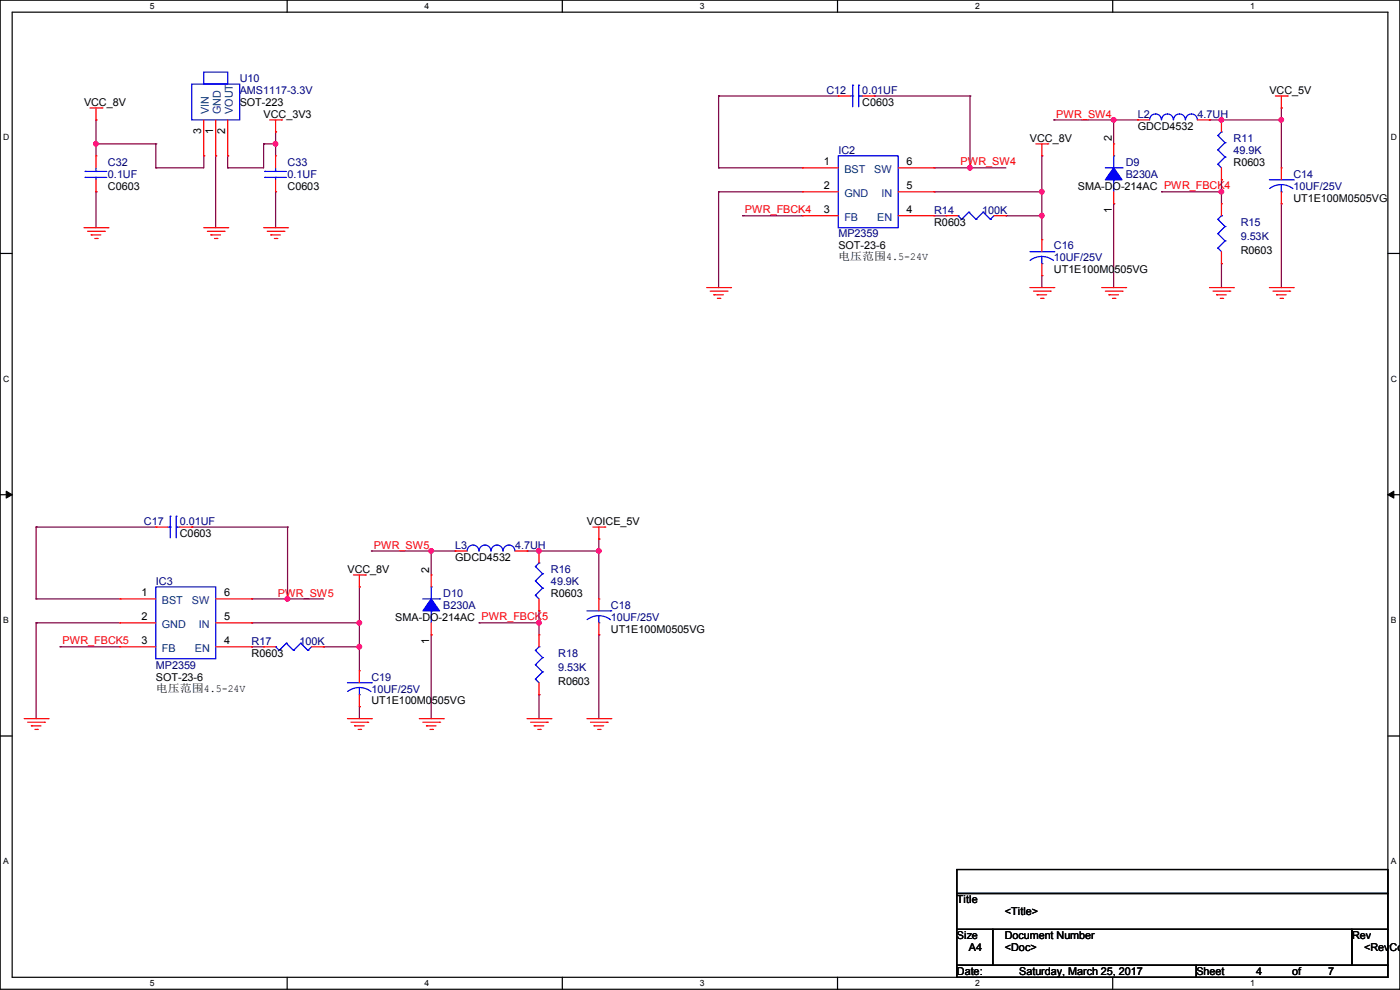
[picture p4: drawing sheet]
<svg xmlns="http://www.w3.org/2000/svg" width="297mm" height="210mm" viewBox="0 0 297 210" stroke-linecap="round" stroke-linejoin="round" font-family="sans-serif">
<path d="M0 0h297v209.8h-297zM2.6 2.6h291.8v204.7h-291.8z" fill="none" stroke="#000" stroke-width=".25"/>
<g fill="#fff">
<path d="M31.7 .3h1v2h-1z"/>
<path d="M31.7 207.6h1v1.9h-1z"/>
</g>
<path d="M60.9 0v2.6M60.9 207.3v2.5" fill="none" stroke="#000" stroke-width=".25"/>
<g fill="#fff">
<path d="M90.1 .3h1v2h-1z"/>
<path d="M90.1 207.6h1v1.9h-1z"/>
</g>
<path d="M119.3 0v2.6M119.3 207.3v2.5" fill="none" stroke="#000" stroke-width=".25"/>
<g fill="#fff">
<path d="M148.5 .3h.9v2h-.9z"/>
<path d="M148.5 207.6h.9v1.9h-.9z"/>
</g>
<path d="M177.7 0v2.6M177.7 207.3v2.5" fill="none" stroke="#000" stroke-width=".25"/>
<g fill="#fff">
<path d="M206.8 .3h1v2h-1z"/>
<path d="M206.8 207.6h1v1.9h-1z"/>
</g>
<path d="M236.1 0v2.6M236.1 207.3v2.5" fill="none" stroke="#000" stroke-width=".25"/>
<g fill="#fff">
<path d="M265.2 .3h1v2h-1z"/>
<path d="M265.2 207.6h1v1.9h-1z"/>
<path d="M.7 28.2h1.2v1.9h-1.2z"/>
<path d="M295.1 28.2h1.2v1.9h-1.2z"/>
<path d="M.7 79.3h1.2v2h-1.2z"/>
<path d="M295.1 79.3h1.2v2h-1.2z"/>
</g>
<path d="M0 53.8h2.6M294.4 53.8h2.6" fill="none" stroke="#000" stroke-width=".25"/>
<g fill="#fff">
<path d="M.7 130.5h1.2v2h-1.2z"/>
<path d="M295.1 130.5h1.1v2h-1.1z"/>
</g>
<path d="M0 104.9h2.6M294.4 104.9h2.6" fill="none" stroke="#000" stroke-width=".25"/>
<path d="M1.3 104.2l1.3 .7-1.3 .8zM294.4 104.9l1.3-.7v1.5z" fill="#000" stroke="#000" stroke-width=".21"/>
<g fill="#fff">
<path d="M.7 181.7h1.2v2h-1.2z"/>
<path d="M295.1 181.7h1.1v2h-1.1z"/>
</g>
<path d="M0 156.1h2.6M294.4 156.1h2.6M203 184.4h91.4v5.1h-91.4zM203 189.5h91.4v7.6h-91.4zM203 197.1h7.6v7.7h-7.6zM210.6 197.1h76.2v7.7h-76.2zM286.8 197.1h7.6v7.7h-7.6zM203 204.8h50.8v2.5h-50.8zM253.8 204.8h40.6v2.5h-40.6z" fill="none" stroke="#000" stroke-width=".25"/>
<g fill="none" stroke="#800040" stroke-width=".25">
<path d="M20.4 30.5h.1M20.4 25.4h.1M20.4 25.4v7.7M20.4 30.5h12.7M33.1 30.5h.1M33.1 35.6h.1M33.1 30.5v5.1M43.2 33.1h.1M43.2 33.1v2.5h-10.1M45.8 33.1h.1M45.8 33.1v15.2M48.3 33.1h.1"/>
<path d="M48.3 35.6h.1M48.3 33.1v2.5M55.9 30.5h.1M55.9 30.5v5.1h-7.6M55.9 30.5h2.6M58.5 30.5h.1M58.5 28h.1M58.5 28v5.1M152.4 20.4h.1M152.4 35.6h.1M152.4 20.4h25.4M152.4 35.6h17.8"/>
<path d="M152.4 20.4v15.2M185.5 20.4h.1M185.5 20.4h20.3M198.2 35.6h.1M198.2 35.6h15.2M205.8 20.4h.1M205.8 35.6h.1M205.8 20.4v15.2M221 33.1h.1M221 33.1v17.7M223.6 25.4h.1M223.6 25.4h17.7"/>
<path d="M236.3 25.4h.1M236.3 25.4v5.1M256.6 25.4h.1M256.6 25.4h15.2M259.1 38.1h.1M259.1 25.4h.1M259.1 38.1v5.1M271.8 25.4h.1M271.8 22.9h.1M271.8 22.9v12.7M20.4 40.7h.1M20.4 40.7v7.6"/>
<path d="M58.5 40.7h.1M58.5 40.7v7.6M152.4 40.7h.1M152.4 40.7h17.8M152.4 40.7v20.3M157.5 45.8h.1M157.5 45.8h12.7M198.2 40.7h.1M198.2 45.8h.1M198.2 40.7h22.8M198.2 45.8h2.5M213.4 45.8h.1"/>
<path d="M213.4 45.8h7.6M221 58.5h.1M221 45.8h.1M221 40.7h.1M221 58.5v2.5M236.3 43.2h.1M236.3 43.2v17.8M246.4 40.7h.1M246.4 40.7h12.7M259.1 40.7h.1M259.1 55.9h.1M259.1 55.9v5.1"/>
<path d="M271.8 43.2h.1M271.8 43.2v17.8M7.7 111.8h.1M7.7 111.8h25.4M7.7 111.8v15.2M40.7 111.8h.1M40.7 111.8h20.3M61 111.8h.1M61 111.8v15.2M78.8 116.9h.1M78.8 116.9h17.8M91.5 116.9h.1"/>
<path d="M91.5 116.9v5.1M111.8 116.9h.1M111.8 116.9h15.2M114.3 116.9h.1M127 116.9h.1M127 114.3h.1M127 114.3v12.7M7.7 127h.1M7.7 132.1h.1M7.7 132.1h17.7M7.7 127h17.7M7.7 132.1v20.3"/>
<path d="M12.7 137.2h.1M12.7 137.2h12.7M53.4 132.1h.1M53.4 127h.1M53.4 137.2h.1M53.4 132.1h22.8M53.4 127h15.2M53.4 137.2h2.5M61 127h.1M68.6 137.2h.1M68.6 137.2h7.6M76.2 124.5h.1"/>
<path d="M76.2 137.2h.1M76.2 132.1h.1M76.2 124.5v17.8M91.5 134.7h.1M91.5 134.7v17.7M101.6 132.1h.1M101.6 132.1h12.7M114.3 129.6h.1M114.3 132.1h.1M114.3 129.6v5.1M127 134.7h.1M127 134.7v17.7"/>
<path d="M76.2 149.9h.1M76.2 149.9v2.5M114.3 147.4h.1M114.3 147.4v5"/>
</g>
<g fill="#f0f" stroke="#f0f" stroke-width=".25">
<circle cx="205.8" cy="35.6" r=".49"/>
<circle cx="236.2" cy="25.4" r=".49"/>
<circle cx="259.1" cy="40.7" r=".49"/>
<circle cx="271.8" cy="25.4" r=".49"/>
<circle cx="259.1" cy="25.4" r=".49"/>
<circle cx="221" cy="45.7" r=".49"/>
<circle cx="221" cy="40.7" r=".49"/>
<circle cx="61" cy="127" r=".49"/>
<circle cx="91.5" cy="116.9" r=".49"/>
<circle cx="114.3" cy="132.1" r=".49"/>
<circle cx="127" cy="116.9" r=".49"/>
<circle cx="114.3" cy="116.9" r=".49"/>
<circle cx="76.2" cy="137.2" r=".49"/>
<circle cx="76.2" cy="132.1" r=".49"/>
<circle cx="20.3" cy="30.5" r=".49"/>
<circle cx="58.4" cy="30.5" r=".49"/>
</g>
<g fill="none" stroke="#f00" stroke-width=".25">
<path d="M19.1 22.9h2.5M20.4 25.4h.1M20.4 33.1h.1M20.4 22.9v2.5M20.4 33.1v2.5M20.4 38.1v2.6M21.6 22.9h.1M43.2 33.1h.1M43.2 25.4v7.7M45.8 33.1h.1M45.8 25.4v7.7M48.3 33.1h.1"/>
<path d="M48.3 25.4v7.7M57.2 25.4h2.5M58.5 28h.1M58.5 33.1h.1M58.5 25.4v2.6M58.5 33.1v2.5M58.5 38.1v2.6M59.7 25.4h.1M170.2 35.6h.1M170.2 35.6h7.6M177.8 20.4h.1M177.8 20.4h2.6"/>
<path d="M182.9 20.4h2.6M185.5 20.4h.1M190.5 35.6h7.7M198.2 35.6h.1M219.8 30.5h2.5M221 33.1h.1M221 30.5v2.6M222.3 30.5h.1M236.3 30.5h.1M236.3 30.5v2.6M241.3 25.4h.1M241.3 25.4h2.6"/>
<path d="M254 25.4h2.6M256.6 25.4h.1M259.1 38.1h.1M259.1 25.4h.1M259.1 25.4v2.6M259.1 35.6v2.5M270.6 20.4h2.5M271.8 22.9h.1M271.8 35.6h.1M271.8 20.4v2.5M271.8 35.6v2.5M273.1 20.4h.1"/>
<path d="M17.8 48.3h5.1M18.6 49.1h3.5M19.3 49.8h.1M19.3 49.8h2.1M20.1 50.6h.5M20.4 40.7h.1M20.6 50.6h.1M22.1 49.1h.1M22.9 48.3h.1M43.2 48.3h5.1M44 49.1h3.5M44.7 49.8h.1"/>
<path d="M44.7 49.8h2.1M45.5 50.6h.5M46 50.6h.1M47.5 49.1h.1M48.3 48.3h.1M55.9 48.3h5.1M56.7 49.1h3.5M57.4 49.8h.1M57.4 49.8h2.1M58.2 50.6h.5M58.5 40.7h.1M58.7 50.6h.1"/>
<path d="M60.2 49.1h.1M61 48.3h.1M170.2 40.7h.1M170.2 45.8h.1M170.2 40.7h7.6M170.2 45.8h7.6M190.5 40.7h7.7M190.5 45.8h7.7M198.2 45.8h.1M198.2 40.7h.1M200.7 45.8h.1M200.7 45.8h2.5"/>
<path d="M210.9 45.8h2.5M213.4 45.8h.1M221 50.8h.1M221 58.5h.1M221 50.8v2.6M221 55.9v2.6M236.3 43.2h.1M236.3 40.7v2.5M259.1 55.9h.1M259.1 43.2h.1M259.1 43.2v2.6M259.1 53.4v2.5"/>
<path d="M271.8 43.2h.1M271.8 40.7v2.5M149.9 61h5.1M150.7 61.8h3.5M151.4 62.5h.1M151.4 62.5h2.1M152.2 63.3h.5M152.7 63.3h.1M154.2 61.8h.1M155 61h.1M218.5 61h5.1M219.2 61.8h3.6"/>
<path d="M220 62.5h.1M220 62.5h2M220.8 63.3h.5M221.3 63.3h.1M222.8 61.8h.1M223.6 61h.1M233.7 61h5.1M234.5 61.8h3.5M235.2 62.5h.1M235.2 62.5h2.1M236 63.3h.5M236.5 63.3h.1"/>
<path d="M238 61.8h.1M238.8 61h.1M256.6 61h5.1M257.3 61.8h3.6M258.1 62.5h.1M258.1 62.5h2M258.9 63.3h.5M259.4 63.3h.1M260.9 61.8h.1M261.7 61h.1M269.3 61h5.1M270 61.8h3.6"/>
<path d="M270.8 62.5h.1M270.8 62.5h2M271.6 63.3h.5M272.1 63.3h.1M273.6 61.8h.1M274.4 61h.1M33.1 111.8h.1M33.1 111.8h2.5M38.1 111.8h2.6M40.7 111.8h.1M96.6 116.9h.1M96.6 116.9h2.5"/>
<path d="M109.3 116.9h2.5M111.8 116.9h.1M114.3 116.9h.1M114.3 116.9v2.5M125.8 111.8h2.5M127 114.3h.1M127 111.8v2.5M128.3 111.8h.1M25.4 127h.1M25.4 132.1h.1M25.4 137.2h.1M25.4 137.2h7.7"/>
<path d="M25.4 127h7.7M25.4 132.1h7.7M45.8 137.2h7.6M45.8 127h7.6M45.8 132.1h7.6M53.4 137.2h.1M53.4 132.1h.1M53.4 127h.1M55.9 137.2h.1M55.9 137.2h2.6M66.1 137.2h2.5M68.6 137.2h.1"/>
<path d="M75 122h2.5M76.2 124.5h.1M76.2 122v2.5M77.5 122h.1M91.5 134.7h.1M91.5 122h.1M91.5 122v2.5M91.5 132.1v2.6M114.3 129.6h.1M114.3 134.7h.1M114.3 127v2.6M114.3 134.7v2.5"/>
<path d="M127 127h.1M127 134.7h.1M127 127v2.6M127 132.1v2.6M5.1 152.4h5.1M5.9 153.2h3.5M6.6 154h.1M6.6 154h2.1M7.4 154.7h.5M7.9 154.7h.1M9.4 153.2h.1M10.2 152.4h.1"/>
<path d="M73.7 152.4h5.1M74.5 153.2h3.5M75.2 154h.1M75.2 154h2.1M76 154.7h.5M76.2 142.3h.1M76.2 149.9h.1M76.2 142.3v2.5M76.2 147.4v2.5M76.5 154.7h.1M78 153.2h.1M78.8 152.4h.1"/>
<path d="M88.9 152.4h5.1M89.7 153.2h3.6M90.5 154h.1M90.5 154h2M91.2 154.7h.5M91.7 154.7h.1M93.3 153.2h.1M94 152.4h.1M111.8 152.4h5.1M112.6 153.2h3.5M113.3 154h.1M113.3 154h2.1"/>
<path d="M114.1 154.7h.5M114.3 147.4h.1M114.3 144.8v2.6M114.6 154.7h.1M116.1 153.2h.1M116.9 152.4h.1M124.5 152.4h5.1M125.3 153.2h3.5M126 154h.1M126 154h2.1M126.8 154.7h.5M127.3 154.7h.1"/>
<path d="M128.8 153.2h.1M129.6 152.4h.1"/>
</g>
<g fill="none" stroke="#00f" stroke-width=".25">
<path d="M40.7 17.8h10.1v7.6h-10.1zM43.2 15.3h5.1v2.5h-5.1zM180.9 18.1h.1M180.9 18.1v4.5M182.2 18.1h.1M182.2 18.1v4.5M18.1 36.4h.1M18.1 37.6h.1M18.1 36.4h4.5M18.1 37.6h4.5M20.4 37.6h.1M20.4 36.4h.1"/>
<path d="M20.4 35.6v.8M20.4 37.6v.5M56.2 36.4h.1M56.2 37.6h.1M56.2 36.4h4.5M56.2 37.6h4.5M58.5 37.6h.1M58.5 36.4h.1M58.5 35.6v.8M58.5 37.6v.5M177.8 33.1h12.7v15.2h-12.7zM180.4 20.4h.5"/>
<path d="M180.9 20.4h.1M182.2 20.4h.1M182.2 20.4h.7M234.5 35.6h3.5M236.3 38.1h.1M236.3 33.1h.1M236.3 33.1v2.5M236.3 38.1v2.6M238 35.6h.1M243.9 25.4a1.25 1.25 0 0 1 1.2-1.2 1.25 1.25 0 0 1 1.3 1.2 1.27 1.27 0 0 1 1.2-1.2 1.27 1.27 0 0 1 1.3 1.2M249 25.4a1.25 1.25 0 0 1 1.2-1.2 1.25 1.25 0 0 1 1.3 1.2M251.5 25.4a1.25 1.25 0 0 1 1.3-1.2 1.25 1.25 0 0 1 1.2 1.2"/>
<path d="M258.4 34.8h.1M258.4 31.8h.1M258.4 28.7h.1M258.4 34.8l.7 .8M258.4 31.8l1.5 1.5M258.4 28.7l1.5 1.6M259.1 28h.1M259.1 28l-.7 .7M259.9 33.3h.1M259.9 30.3h.1M259.9 33.3l-1.5 1.5M259.9 30.3l-1.5 1.5"/>
<path d="M269.3 38.1h5.1M271.8 39.2l1.6 .3 .9 .5M271.8 39.2l-1 .1-1.5 .7M271.8 39.2v1.5M274.4 38.1h.1M203.2 45.8h.1M203.2 45.8l.8 .7M204 46.5h.1M205.5 45h.1M205.5 45l1.6 1.5M205.5 45l-1.5 1.5M207.1 46.5h.1"/>
<path d="M208.6 45h.1M208.6 45l1.5 1.5M208.6 45l-1.5 1.5M210.1 46.5h.1M210.9 45.8l-.8 .7M218.5 53.4h5.1M221 55.9h.1M221 54.4l1.6 .3 .9 .6M221 54.4l-1 .1-1.5 .7M221 54.4v1.5M223.6 53.4h.1M258.4 52.6h.1"/>
<path d="M258.4 49.6h.1M258.4 46.5h.1M258.4 52.6l.7 .8M258.4 49.6l1.5 1.5M258.4 46.5l1.5 1.5M259.1 45.8h.1M259.1 45.8l-.7 .7M259.9 51.1h.1M259.9 48h.1M259.9 51.1l-1.5 1.5M259.9 48l-1.5 1.6M271.8 40.7h.1"/>
<path d="M35.6 111.8h.5M36.1 111.8h.1M36.1 109.5h.1M36.1 109.5v4.6M37.4 109.5h.1M37.4 111.8h.1M37.4 111.8h.7M37.4 109.5v4.6M99.1 116.9a1.25 1.25 0 0 1 1.3-1.3 1.25 1.25 0 0 1 1.2 1.3 1.29 1.29 0 0 1 1.3-1.3 1.29 1.29 0 0 1 1.3 1.3 1.25 1.25 0 0 1 1.2-1.3 1.25 1.25 0 0 1 1.3 1.3M106.7 116.9a1.25 1.25 0 0 1 1.3-1.3 1.25 1.25 0 0 1 1.2 1.3M114.3 119.4h.1M114.3 119.4l-.7 .8"/>
<path d="M33.1 124.5h12.7v15.2h-12.7zM58.5 137.2h.1M58.5 137.2l.7 .8M59.2 138h.1M60.7 136.4h.1M60.7 136.4l1.6 1.6M60.7 136.4l-1.5 1.6M62.3 138h.1M63.8 136.4h.1M63.8 136.4l1.5 1.6M63.8 136.4l-1.5 1.6M65.3 138h.1"/>
<path d="M66.1 137.2l-.8 .8M89.7 127h3.6M91.5 129.6h.1M91.5 124.5h.1M91.5 124.5v2.5M91.5 129.6v2.5M93.3 127h.1M113.6 126.3h.1M113.6 123.2h.1M113.6 120.2h.1M113.6 138h.1M113.6 126.3l.7 .7"/>
<path d="M113.6 123.2l1.5 1.6M113.6 120.2l1.5 1.5M113.6 138l1.5 1.5M114.3 137.2h.1M114.3 137.2l-.7 .8M115.1 124.8h.1M115.1 121.7h.1M115.1 139.5h.1M115.1 124.8l-1.5 1.5M115.1 121.7l-1.5 1.5M115.1 139.5l-1.5 1.5M124.5 129.6h5.1"/>
<path d="M127 132.1h.1M127 130.6l1.6 .3 .9 .6M127 130.6l-1 .1-1.4 .7M127 130.6v1.5M129.6 129.6h.1M73.7 144.8h5.1M76.2 147.4h.1M76.2 145.8l1.6 .4 .9 .5M76.2 145.8l-1 .2-1.4 .7M76.2 145.8v1.6M78.8 144.8h.1M113.6 144.1h.1"/>
<path d="M113.6 141h.1M113.6 144.1l.7 .7M113.6 141l1.5 1.5M115.1 142.5h.1M115.1 142.5l-1.5 1.6"/>
</g>
<g fill="#00f" stroke="#00f" stroke-width=".25">
<path d="M91.5 127l1.8 2.6h-3.6z" fill-rule="evenodd"/>
<path d="M236.3 35.6l1.7 2.5h-3.5z" fill-rule="evenodd"/>
</g>
<g font-size="2.3" fill="#000080">
<text x="50.8" y="17.4">U10</text>
<text x="50.8" y="19.9">AMS1117-3.3V</text>
<text x="175.3" y="19.9">C12</text>
<text x="182.9" y="19.9">0.01UF</text>
<text x="241.4" y="25">L2</text>
<text x="254.1" y="25">4.7UH</text>
<text x="22.9" y="35.1">C32</text>
<text x="61" y="35.1">C33</text>
<text x="177.9" y="32.6">IC2</text>
<text x="238.8" y="35.1">D9</text>
<text x="261.7" y="30.1">R11</text>
<text x="261.7" y="32.6">49.9K</text>
<text x="22.9" y="37.7">0.1UF</text>
<text x="61" y="37.7">0.1UF</text>
<text x="238.8" y="37.7">B230A</text>
<text x="274.4" y="37.7">C14</text>
<text x="274.4" y="40.2">10UF/25V</text>
<text x="198.2" y="45.3">R14</text>
<text x="208.3" y="45.3">100K</text>
<text x="263.2" y="47.8">R15</text>
<text x="177.9" y="50.4">MP2359</text>
<text x="223.6" y="52.9">C16</text>
<text x="263.2" y="50.9">9.53K</text>
<text x="223.6" y="55.5">10UF/25V</text>
<text x="30.5" y="111.3">C17</text>
<text x="38.1" y="111.3">0.01UF</text>
<text x="96.6" y="116.4">L3</text>
<text x="109.3" y="116.4">4.7UH</text>
<text x="33.1" y="124">IC3</text>
<text x="116.9" y="121.5">R16</text>
<text x="116.9" y="124">49.9K</text>
<text x="94" y="126.6">D10</text>
<text x="94" y="129.1">B230A</text>
<text x="129.6" y="129.1">C18</text>
<text x="129.6" y="131.7">10UF/25V</text>
<text x="53.4" y="136.7">R17</text>
<text x="63.5" y="136.7">100K</text>
<text x="33.1" y="141.8">MP2359</text>
<text x="118.4" y="139.3">R18</text>
<text x="118.4" y="142.3">9.53K</text>
<text x="78.8" y="144.4">C19</text>
<text x="78.8" y="146.9">10UF/25V</text>
</g>
<g font-size="2.3">
<text x="17.8" y="22.4">VCC_8V</text>
<text x="50.8" y="22.4">SOT-223</text>
<text x="182.9" y="22.4">C0603</text>
<text x="269.3" y="19.9">VCC_5V</text>
<text x="42.7" y="28.5" transform="rotate(-90 42.7 28.5)">3</text>
<text x="45.2" y="28.5" transform="rotate(-90 45.2 28.5)">1</text>
<text x="47.8" y="28.5" transform="rotate(-90 47.8 28.5)">2</text>
<text x="55.9" y="25">VCC_3V3</text>
<text x="241.4" y="27.5">GDCD4532</text>
<text x="174.8" y="35.1">1</text>
<text x="192.3" y="35.1">6</text>
<text x="218.5" y="30.1">VCC_8V</text>
<text x="235.9" y="30" transform="rotate(-90 235.9 30)">2</text>
<text x="261.7" y="35.1">R0603</text>
<text x="22.9" y="40.2">C0603</text>
<text x="61" y="40.2">C0603</text>
<text x="174.8" y="40.1">2</text>
<text x="192.3" y="40.1">5</text>
<text x="228.7" y="40.2">SMA-DO-214AC PWR_FBCK4</text>
<text x="174.8" y="45.2">3</text>
<text x="192.3" y="45.2">4</text>
<text x="198.2" y="47.8">R0603</text>
<text x="235.9" y="45.3" transform="rotate(-90 235.9 45.3)">1</text>
<text x="274.4" y="42.8">UT1E100M0505VG</text>
<text x="177.9" y="52.9">SOT-23-6</text>
<text x="263.2" y="53.9">R0603</text>
<text x="177.8" y="55.2">电压范围4.5-24V</text>
<text x="223.6" y="58">UT1E100M0505VG</text>
<text x="38.1" y="113.9">C0603</text>
<text x="124.5" y="111.3">VOICE_5V</text>
<text x="96.6" y="119">GDCD4532</text>
<text x="73.7" y="121.5">VCC_8V</text>
<text x="91.1" y="121.5" transform="rotate(-90 91.1 121.5)">2</text>
<text x="30" y="126.5">1</text>
<text x="30" y="131.6">2</text>
<text x="47.5" y="131.6">5</text>
<text x="47.5" y="126.5">6</text>
<text x="83.9" y="131.7">SMA-DO-214AC PWR_FBCK5</text>
<text x="116.9" y="126.6">R0603</text>
<text x="30" y="136.7">3</text>
<text x="47.5" y="136.7">4</text>
<text x="91.1" y="136.7" transform="rotate(-90 91.1 136.7)">1</text>
<text x="129.6" y="134.2">UT1E100M0505VG</text>
<text x="53.4" y="139.3">R0603</text>
<text x="33.1" y="146.7">电压范围4.5-24V</text>
<text x="33.1" y="144.4">SOT-23-6</text>
<text x="78.8" y="149.4">UT1E100M0505VG</text>
<text x="118.4" y="145.4">R0603</text>
<text x="203" y="191.6">Title</text>
<text x="213.2" y="194.1">&lt;Title&gt;</text>
<text x="203" y="199.2">Size</text>
<text x="205.5" y="201.8">A4</text>
<text x="213.2" y="199.2">Document Number</text>
<text x="213.2" y="201.8">&lt;Doc&gt;</text>
<text x="286.8" y="199.2">Rev</text>
<text x="289.4" y="201.8">&lt;RevCod</text>
<text x="203" y="206.8">Date:</text>
<text x="216.2" y="206.8">Saturday, March 25, 2017</text>
<text x="253.8" y="206.8">Sheet</text>
<text x="266.5" y="206.8">4</text>
<text x="274.1" y="206.8">of</text>
<text x="281.7" y="206.8">7</text>
</g>
<g font-size="2.3" fill="#004080">
<text x="44.3" y="24.2" transform="rotate(-90 44.3 24.2)">VIN</text>
<text x="46.8" y="24.2" transform="rotate(-90 46.8 24.2)">GND</text>
<text x="49.4" y="24.2" transform="rotate(-90 49.4 24.2)">VOUT</text>
<text x="179.1" y="36.7">BST</text>
<text x="179.1" y="41.7">GND</text>
<text x="185.5" y="36.7">SW</text>
<text x="187" y="41.7">IN</text>
<text x="179.1" y="46.8">FB</text>
<text x="186.1" y="46.8">EN</text>
<text x="34.3" y="128.1">BST</text>
<text x="40.7" y="128.1">SW</text>
<text x="34.3" y="133.2">GND</text>
<text x="42.2" y="133.2">IN</text>
<text x="34.3" y="138.3">FB</text>
<text x="41.3" y="138.3">EN</text>
</g>
<g font-size="2.3" fill="#f00">
<text x="224.1" y="24.9">PWR_SW4</text>
<text x="203.8" y="35.1">PWR_SW4</text>
<text x="158" y="45.3">PWR_FBCK4</text>
<text x="79.3" y="116.4">PWR_SW5</text>
<text x="59" y="126.5">PWR_SW5</text>
<text x="13.3" y="136.7">PWR_FBCK5</text>
</g>
<g font-size="1.8">
<text x="31.8" y="1.9">5</text>
<text x="90.1" y="1.9">4</text>
<text x="148.5" y="1.9">3</text>
<text x="206.8" y="1.9">2</text>
<text x="265.2" y="1.9">1</text>
<text x=".7" y="29.8">D</text>
<text x="295.1" y="29.8">D</text>
<text x=".7" y="80.9">C</text>
<text x="295.1" y="80.9">C</text>
<text x=".7" y="132.1">B</text>
<text x="295.1" y="132.1">B</text>
<text x=".7" y="183.3">A</text>
<text x="295.1" y="183.3">A</text>
<text x="31.8" y="209.2">5</text>
<text x="90.1" y="209.2">4</text>
<text x="148.5" y="209.2">3</text>
<text x="206.8" y="209.2">2</text>
<text x="265.2" y="209.2">1</text>
</g>
</svg>
